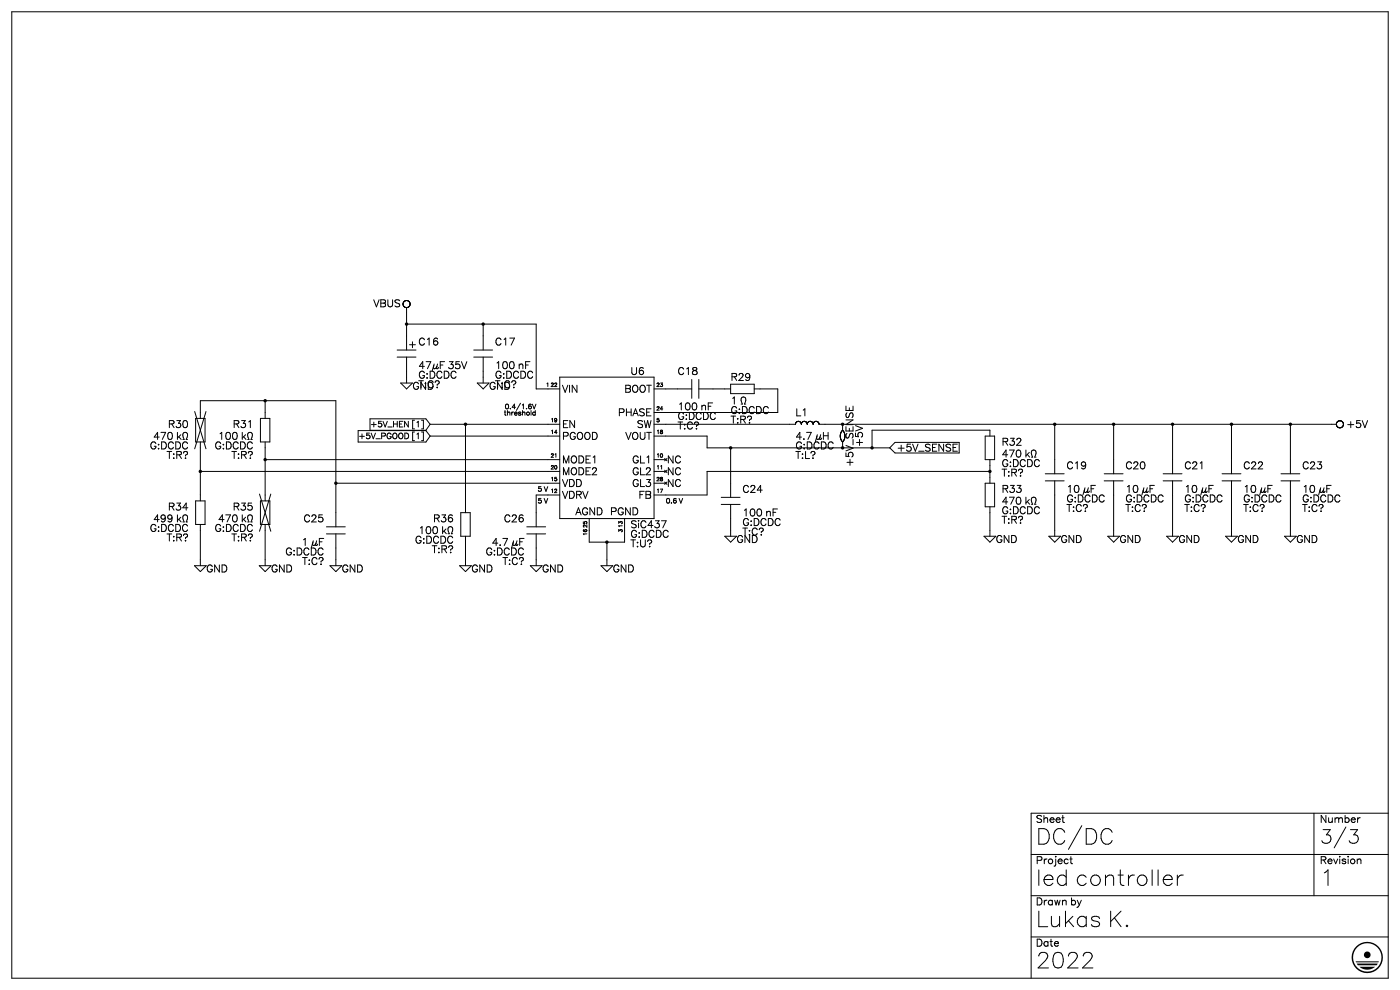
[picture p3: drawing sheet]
<svg xmlns="http://www.w3.org/2000/svg" width="297mm" height="210mm" viewBox="0 0 297 210" stroke-linecap="round" stroke-linejoin="round" font-family="sans-serif">
<g fill="none" stroke="#000" stroke-width=".21">
<path d="M2.5 2.5h292v205h-292zM84.3 74.3h3.9M84.3 75.8h3.9M85.7 65v.1M85.7 65.1h.1M85.8 65.1h.1M85.8 65.1l.1 .1M85.9 65.2h.1M86 65.2h.1M86 63.8l-.3 .2M86 63.8h.1M86.1 65.2h.1"/>
<path d="M86.1 63.8h-.1M86.1 63.8h.1M86.2 65.2h.1M86.2 63.8h-.1M86.2 68.7h27.6v13.8h4.9M86.2 65.2v9.1M86.2 75.8v5.4M86.2 63.7l.1 .1M86.2 63.7v.1M86.3 65.2h-.1M86.3 63.8h.1M86.4 65.2h-.1"/>
<path d="M86.4 63.8h.1M86.4 65.2h.1M86.5 65.2h-.1M86.5 65.2h.1M86.5 63.8h.1M86.6 65.2h-.1M86.6 63.8v.1M86.6 65.1v.1M86.6 63.9h.1M86.7 65.1h-.1M86.7 63.9h.1M86.8 63.9v.1"/>
<path d="M86.8 64h.1M86.8 64l.1 .1M86.9 64.1h.1M86.9 64.1l.1 .2M86.9 73.1h1.2M86.9 64.8l-.2 .3M86.9 64.8h.1M87 64.7l-.1 .1M87 64.7h.1M87 64.3v.1M87 64.4h.1M87 64.6v.1"/>
<path d="M87 64.6h.1M87 64.4v.1M87 64.5v.1M87.5 72.5v1.3M99 76.7l-.5 1.5M100.5 74.3h4M100.5 75.8h4M102.5 68.7v5.6M102.5 75.8v5.4M118.7 80h20v30h-20zM39.6 91.8a.76 .76 0 0 1 .1 .9M41.3 87.3l2.4 7.9"/>
<path d="M41.5 88.7h2v5h-2zM42.5 88.7v-3.7h28.8v26.7M42.5 93.7v12.6M43.7 87.3l-2.4 7.9M53.3 91.8a.76 .76 0 0 1 .2 .9M55.2 88.7h2v5h-2zM56.3 85v3.7M56.3 93.7v12.6M56.3 97.5h62.4M76 91.3h14.3l.9 1.2M78.5 88.8h11.8l.9 1.2M85 81.2h2.5l-1.3 1.3z"/>
<path d="M91.2 92.5l-.9 1.3h-14.3M91.2 90h27.5M91.2 92.5h27.5M91.2 90l-.9 1.3h-11.8M98.7 90v18.7M101.3 81.2h2.4l-1.2 1.3zM107.4 85.8l-.1 .7M138.7 82.5h8M138.7 92.5h11.3v2.5h38.7M138.7 97.5h2.6M146.7 80.5v4M148.2 82.5h6.8"/>
<path d="M148.2 80.5v4M155 81.5h5v2h-5zM155 95v10.5M157.3 85.2a.58 .58 0 0 1 0-.8 .58 .58 0 0 1 .8 0v.8M160 82.5h5v5h-26.3M168.8 90h-30.1M168.8 89.9v.1M168.8 89.9h.1M168.8 89.8v.1M168.8 89.8h.1M168.8 89.7v.1M168.8 89.7h.1"/>
<path d="M168.9 89.7h-.1M168.9 89.6v.1M168.9 89.6h.1M169 89.5l-.1 .1M169 89.5h.1M169.1 89.5h-.1M169.1 89.4v.1M169.1 89.4h.1M169.2 89.4h-.1M169.2 89.4h.1M169.3 89.4h-.1M169.3 89.4h.1"/>
<path d="M169.4 89.4h-.1M169.4 89.4h.1M169.5 89.4h.1M169.6 89.4h.1M169.6 89.4l.1 .1M169.7 89.5h.1M169.8 89.5v.1M169.8 89.6h.1M169.9 89.6v.1M169.9 89.7h.1M169.9 89.7l.1 .1M170 89.8h.1"/>
<path d="M170 89.8v.1M170 89.9h.1M170 90h.1M170 89.9v.1M170.1 89.7l-.1 .1M170.1 89.7h.1M170.1 89.6v.1M170.2 89.6h-.1M170.2 89.5v.1M170.3 89.5h-.1M170.3 89.5h.1M170.4 89.4l-.1 .1"/>
<path d="M170.4 89.4h.1M170.5 89.4h-.1M170.5 89.4h.1M170.6 89.4h-.1M170.6 89.4h.1M170.7 89.4h.1M170.8 89.4h.1M170.9 89.4h.1M170.9 89.4v.1M170.9 89.5h.1M171 89.5h.1M171 89.5l.1 .1"/>
<path d="M171.1 89.6h.1M171.1 89.6v.1M171.1 89.7h.1M171.2 89.7v.1M171.2 89.8h.1M171.2 89.8v.1M171.2 89.9h.1M171.2 89.9v.1M171.2 90h.1M171.3 89.8h.1M171.3 89.7v.1M171.4 89.7h-.1"/>
<path d="M171.4 89.6v.1M171.4 89.6h.1M171.5 89.5l-.1 .1M171.5 89.5h.1M171.6 89.5h-.1M171.6 89.4v.1M171.6 89.4h.1M171.7 89.4h-.1M171.7 89.4h.1M171.8 89.4h-.1M171.8 89.4h.1M171.9 89.4h-.1"/>
<path d="M171.9 89.4h.1M172 89.4h.1M172.1 89.4h.1M172.1 89.4l.1 .1M172.2 89.5h.1M172.3 89.5v.1M172.3 89.6h.1M172.3 89.6l.1 .1M172.4 89.7h.1M172.4 89.7l.1 .1M172.5 89.8h.1M172.5 89.8v.1"/>
<path d="M172.5 89.9h.1M172.5 89.9v.1M172.5 90h.1M172.6 89.7l-.1 .1M172.6 89.7h.1M172.6 89.6v.1M172.7 89.6h-.1M172.7 89.6h.1M172.7 89.5v.1M172.8 89.5h-.1M172.8 89.5h.1M172.9 89.4l-.1 .1"/>
<path d="M172.9 89.4h.1M173 89.4h-.1M173 89.4h.1M173.1 89.4h-.1M173.1 89.4h.1M173.2 89.4h.1M173.3 89.4h.1M173.4 89.4h.1M173.4 89.4v.1M173.4 89.5h.1M173.5 89.5h.1M173.5 89.5l.1 .1"/>
<path d="M173.6 89.6h.1M173.6 89.6v.1M173.6 89.7h.1M173.7 89.7v.1M173.7 89.8h.1M173.7 89.8v.1M173.7 89.9h.1M173.7 89.9v.1M173.7 90h109.8M178.3 92.4v.2M178.3 92.4h.1M178.3 92.6v.1"/>
<path d="M178.4 91.8l-.1 .6M188.7 95l1.2 1.1h13.6M203.5 93.8h-13.6l-1.2 1.2M209 92.5h2v5h-2zM210 92.5v-1.2h-25v3.7M210 97.5v5M219 95.5h.4a.62 .62 0 0 1 .3 1M223.8 90v10.5M236.2 90v10.5M248.7 90v10.5M261.2 90v10.5M273.7 90v10.5"/>
<path d="M283.5 90v.1M283.5 89.9v.1M283.5 90.1v.1M283.5 89.8v.1M283.5 90.2l.1 .2M283.6 89.6l-.1 .2M283.6 90.4h.1M283.6 89.6h.1M283.6 90.4l.1 .1M283.7 90.5h.1M283.7 90.5v.1M283.7 90.6h.1"/>
<path d="M283.8 89.4l-.2 .2M283.8 90.6h.1M283.8 89.4h.1M283.9 89.4h-.1M283.9 90.6v.1M283.9 89.3v.1M283.9 90.7h.1M284 89.3h-.1M284 90.7h.1M284.1 89.3h-.1M284.1 90.7h.1M284.2 89.3h-.1"/>
<path d="M284.2 90.7v.1M284.2 89.3h.1M284.3 90.7l-.1 .1M284.3 89.3h.1M284.4 90.7h-.1M284.4 89.3h.1M284.4 90.7h.1M284.4 89.3l.2 .1M284.6 90.6l-.2 .1M284.6 89.4h.1M284.7 90.6h-.1M284.7 89.4h.1"/>
<path d="M284.8 89.4v.1M284.8 89.5h.1M284.8 89.5l.1 .1M284.9 90.4l-.2 .2M284.9 89.6h.1M284.9 90.4h.1M37.9 110.1l.5 .6M38.4 109.7l-.8 .7M38.9 110.2a.58 .58 0 0 1 0-.8 .58 .58 0 0 1 .8 0v.8M41.5 106.3h2v5h-2zM42.5 111.3v8.7M42.5 100h76.2"/>
<path d="M53.3 109.3a.76 .76 0 0 1 .2 .9M55 104.8l2.4 7.9M55.2 106.3h2v5h-2zM56.3 111.3v8.7M57.4 104.8l-2.4 7.9M69.2 111.7h4.1M69.2 113.2h4.1M71.3 102.5h47.4M71.3 113.2v6.8M95.8 111.8a.76 .76 0 0 1 .2 .9M97.8 108.7h2v5h-2zM98.7 113.7v6.3"/>
<path d="M111.8 111.7h3.9M111.8 113.2h3.9M113.8 113.2v6.8M118.7 105h-4.9v6.7M125 110v5h7.5v-5M128.8 115v5M138.7 102.5h2.6M138.7 100h2.6M153 105.5h4M153 107h4M153.8 113.7h2.4l-1.2 1.3zM155 107v6.7"/>
<path d="M208.7 113.7h2.6l-1.3 1.3zM209 102.5h2v5h-2zM210 107.5v6.2M210 100h-60v5h-11.3M219 105.5h.4a.62 .62 0 0 1 .3 1M221.8 102h3.9M221.8 100.5h3.9M222.5 113.7h2.5l-1.2 1.3zM223.8 102v11.7M234.3 102h3.9M234.3 100.5h3.9M235 113.7h2.5l-1.3 1.3z"/>
<path d="M236.2 102v11.7M246.8 102h3.9M246.8 100.5h3.9M247.5 113.7h2.5l-1.3 1.3zM248.7 102v11.7M259.3 102h3.9M259.3 100.5h3.9M260 113.7h2.5l-1.3 1.3zM261.2 102v11.7M271.8 102h4M271.8 100.5h4M272.5 113.7h2.5l-1.3 1.3z"/>
<path d="M273.7 102v11.7M41.2 120h2.6l-1.3 1.2zM55 120h2.5l-1.2 1.2zM70 120h2.5l-1.2 1.2zM97.5 120h2.5l-1.3 1.2zM112.5 120h2.5l-1.2 1.2zM127.5 120h2.5l-1.2 1.2zM278.7 172.5v17.5M286.5 176h1.5l-.8 1.1M287.9 177.2a1 1 0 0 1-.2 1.5M294.5 172.5h-75.7v35M218.8 190h75.7"/>
<path d="M218.8 181.3h75.7M218.8 198.7h75.7"/>
</g>
<g fill="#000">
<path d="M287.7 200.8a3.3 3.3 0 0 1 2.4-1v.3a3 3 0 0 0-2.7 4.3 3 3 0 0 0 5 .5 3 3 0 0 0-1.7-4.8h-.6v-.3a3.3 3.3 0 0 1 3.2 4.2 3.3 3.3 0 0 1-4.9 2 3.3 3.3 0 0 1-.7-5.2zM288.4 205.1h3.3a2.59 2.59 0 0 1-3.3 0zM287.8 204.4h4.5l-.3 .4h-3.9zM287.6 203.9h4.9l-.1 .2h-4.7z"/>
<circle cx="290.1" cy="202.5" r=".71"/>
</g>
<g fill="none" stroke="#000" stroke-width=".75">
<path d="M86.2 68.7h.1M102.5 68.7h.1M42.5 100h.1M56.3 85h.1M56.3 97.5h.1M98.7 90h.1M155 95h.1M185 95h.1M210 100h.1M223.8 90h.1M236.2 90h.1M248.7 90h.1"/>
<path d="M261.2 90h.1M273.7 90h.1M71.3 102.5h.1M128.8 115h.1"/>
</g>
<g font-size="5.3">
<text x="219.8" y="179.1">DC/DC</text>
<text x="219.8" y="187.9">led controller</text>
<text x="280" y="187.9">1</text>
<text x="219.8" y="196.6">Lukas K.</text>
<text x="219.8" y="205.4">2022</text>
</g>
<text font-size="4.6" x="280" y="178.9">3/3</text>
<g font-size="2.4">
<text x="78.5" y="65.1">VBUS</text>
<text x="88.7" y="73.2">C16</text>
<text x="105" y="73.2">C17</text>
<text x="87.5" y="82.6">GND</text>
<text x="88.7" y="78.3">47F 35V</text>
<text x="88.7" y="80.3">G:DCDC</text>
<text x="88.7" y="82.3">T:C?</text>
<text x="103.7" y="82.6">GND</text>
<text x="105" y="78.3">100 nF</text>
<text x="105" y="80.3">G:DCDC</text>
<text x="105" y="82.3">T:C?</text>
<text x="119.2" y="83.3">VIN</text>
<text x="131.4" y="83.3">BOOT</text>
<text x="133.7" y="79.5">U6</text>
<text x="143.8" y="79.5">C18</text>
<text x="155" y="80.8">R29</text>
<text x="130.1" y="88.3">PHASE</text>
<text x="143.8" y="87">100 nF</text>
<text x="143.8" y="89">G:DCDC</text>
<text x="155" y="85.7">1</text>
<text x="155" y="87.8">G:DCDC</text>
<text x="155" y="89.8">T:R?</text>
<text x="168.8" y="88.3">L1</text>
<text x="30.5" y="95.3">G:DCDC</text>
<text x="32.9" y="93.3">470 k</text>
<text x="35.6" y="90.8">R30</text>
<text x="44.3" y="95.3">G:DCDC</text>
<text x="46.6" y="93.3">100 k</text>
<text x="49.3" y="90.8">R31</text>
<text x="119.2" y="93.3">PGOOD</text>
<text x="119.2" y="90.8">EN</text>
<text x="131.6" y="93.3">VOUT</text>
<text x="134.4" y="90.8">SW</text>
<text x="143.8" y="91">T:C?</text>
<text x="168.8" y="93.3">4.7 µH</text>
<text x="168.8" y="95.3">G:DCDC</text>
<text x="183" y="94.7" transform="rotate(-90 183 94.7)">+5V</text>
<text x="190.2" y="95.8">+5V_SENSE</text>
<text x="212.5" y="94.5">R32</text>
<text x="285.6" y="90.8">+5V</text>
<text x="34.8" y="97.3">T:R?</text>
<text x="48.5" y="97.3">T:R?</text>
<text x="119.2" y="98.2">MODE1</text>
<text x="119.2" y="100.7">MODE2</text>
<text x="133.7" y="100.7">GL2</text>
<text x="133.7" y="98.2">GL1</text>
<text x="141.5" y="100.7">NC</text>
<text x="141.5" y="98.2">NC</text>
<text x="168.8" y="97.3">T:L?</text>
<text x="181" y="99.4" transform="rotate(-90 181 99.4)">+5V_SENSE</text>
<text x="212.5" y="97">470 k</text>
<text x="212.5" y="99">G:DCDC</text>
<text x="212.5" y="101.1">T:R?</text>
<text x="226.2" y="99.5">C19</text>
<text x="238.8" y="99.5">C20</text>
<text x="251.2" y="99.5">C21</text>
<text x="263.8" y="99.5">C22</text>
<text x="276.2" y="99.5">C23</text>
<text x="119.2" y="103.3">VDD</text>
<text x="119.2" y="105.8">VDRV</text>
<text x="133.7" y="103.3">GL3</text>
<text x="135.2" y="105.8">FB</text>
<text x="141.5" y="103.3">NC</text>
<text x="157.5" y="104.5">C24</text>
<text x="212.5" y="107">470 k</text>
<text x="212.5" y="104.5">R33</text>
<text x="226.2" y="104.5">10 µF</text>
<text x="226.2" y="106.5">G:DCDC</text>
<text x="238.8" y="104.5">10 µF</text>
<text x="238.8" y="106.5">G:DCDC</text>
<text x="251.2" y="104.5">10 µF</text>
<text x="251.2" y="106.5">G:DCDC</text>
<text x="263.8" y="104.5">10 µF</text>
<text x="263.8" y="106.5">G:DCDC</text>
<text x="276.2" y="104.5">10 µF</text>
<text x="276.2" y="106.5">G:DCDC</text>
<text x="30.5" y="112.8">G:DCDC</text>
<text x="31.5" y="110.8">499 k</text>
<text x="35.6" y="108.3">R34</text>
<text x="44.3" y="112.8">G:DCDC</text>
<text x="46.6" y="110.8">470 k</text>
<text x="49.3" y="108.3">R35</text>
<text x="64.3" y="110.8">C25</text>
<text x="89.1" y="113.2">100 k</text>
<text x="91.8" y="110.8">R36</text>
<text x="106.8" y="110.8">C26</text>
<text x="121.5" y="109.3">AGND PGND</text>
<text x="133.7" y="112">SiC437</text>
<text x="157.5" y="109.5">100 nF</text>
<text x="157.5" y="111.5">G:DCDC</text>
<text x="157.5" y="113.6">T:C?</text>
<text x="212.5" y="109">G:DCDC</text>
<text x="212.5" y="111.1">T:R?</text>
<text x="226.2" y="108.6">T:C?</text>
<text x="238.8" y="108.6">T:C?</text>
<text x="251.2" y="108.6">T:C?</text>
<text x="263.8" y="108.6">T:C?</text>
<text x="276.2" y="108.6">T:C?</text>
<text x="34.8" y="114.8">T:R?</text>
<text x="48.5" y="114.8">T:R?</text>
<text x="59.3" y="117.8">G:DCDC</text>
<text x="63.6" y="119.8">T:C?</text>
<text x="63.8" y="115.7">1 µF</text>
<text x="86.8" y="115.3">G:DCDC</text>
<text x="91" y="117.3">T:R?</text>
<text x="101.8" y="117.8">G:DCDC</text>
<text x="104.3" y="115.7">4.7 µF</text>
<text x="106" y="119.8">T:C?</text>
<text x="133.7" y="114">G:DCDC</text>
<text x="133.7" y="116.1">T:U?</text>
<text x="156.3" y="115.1">GND</text>
<text x="211.3" y="115.1">GND</text>
<text x="225" y="115.1">GND</text>
<text x="237.5" y="115.1">GND</text>
<text x="250" y="115.1">GND</text>
<text x="262.5" y="115.1">GND</text>
<text x="275" y="115.1">GND</text>
<text x="43.7" y="121.4">GND</text>
<text x="57.5" y="121.4">GND</text>
<text x="72.5" y="121.4">GND</text>
<text x="100" y="121.4">GND</text>
<text x="115" y="121.4">GND</text>
<text x="130" y="121.4">GND</text>
<text x="219.8" y="174.5">Sheet</text>
<text x="280" y="174.5">Number</text>
<text x="219.8" y="183.2">Project</text>
<text x="280" y="183.2">Revision</text>
<text x="219.8" y="192">Drawn by</text>
<text x="219.8" y="200.7">Date</text>
</g>
<g font-size="1.9">
<text x="75.7" y="93.1">+5V_PGOOD [1]</text>
<text x="78.8" y="90.6">+5V_HEN [1]</text>
</g>
<g font-size="1.6">
<text x="107.2" y="88.1">threshold</text>
<text x="107.8" y="86.7">0.4/1.6V</text>
<text x="113.8" y="106.7">5 V</text>
<text x="113.8" y="104.2">5 V</text>
<text x="141.3" y="106.7">0.6 V</text>
</g>
<g font-size="1.2">
<text x="115.9" y="82">1 22</text>
<text x="139.2" y="82">23</text>
<text x="116.9" y="89.5">19</text>
<text x="139.2" y="89.5">5</text>
<text x="139.2" y="87">24</text>
<text x="116.9" y="92">14</text>
<text x="139.2" y="92">18</text>
<text x="116.9" y="97">21</text>
<text x="116.9" y="102">15</text>
<text x="116.9" y="99.5">20</text>
<text x="139.2" y="102">28</text>
<text x="139.2" y="99.5">11</text>
<text x="139.2" y="97">10</text>
<text x="116.9" y="104.5">12</text>
<text x="139.2" y="104.5">17</text>
<text x="124.5" y="113.5" transform="rotate(-90 124.5 113.5)">16 25</text>
<text x="132" y="112.8" transform="rotate(-90 132 112.8)">3 13</text>
</g>
</svg>
